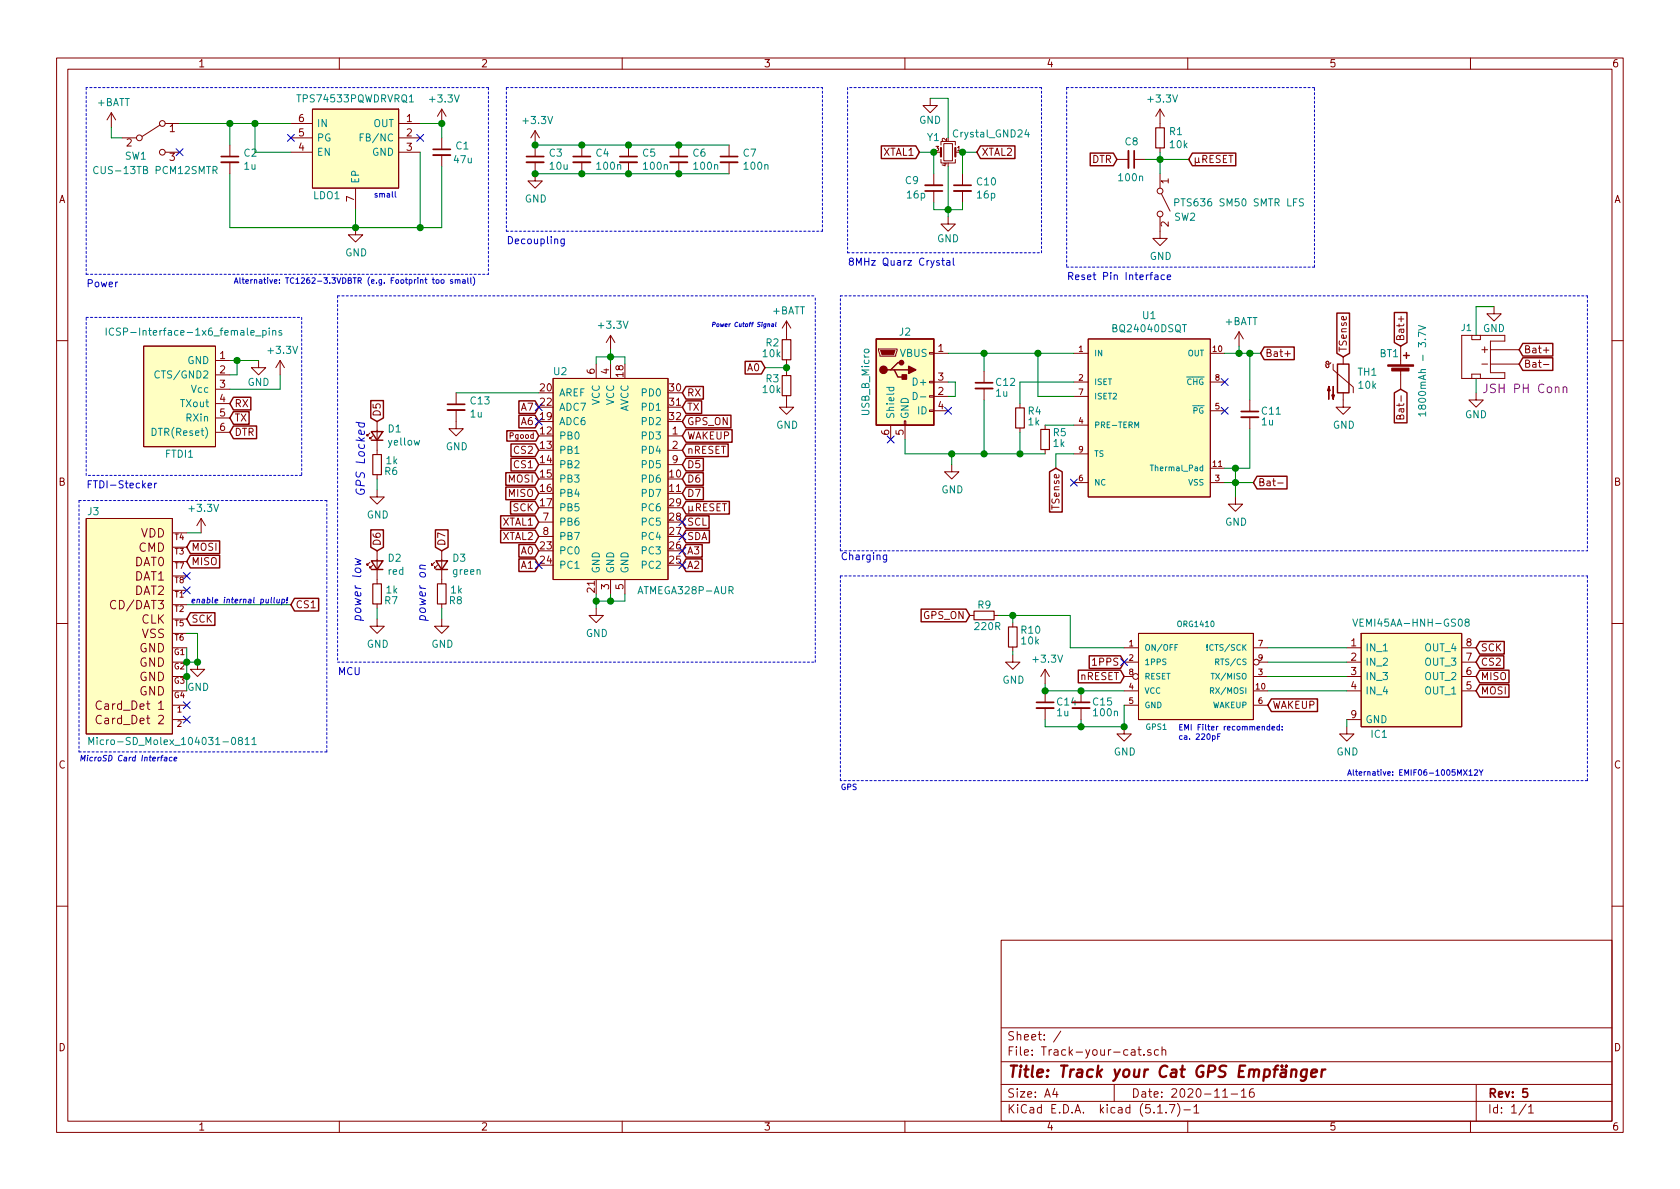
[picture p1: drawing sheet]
<svg xmlns="http://www.w3.org/2000/svg" width="297mm" height="210mm" viewBox="0 0 297 210" stroke-linecap="round" stroke-linejoin="round" font-family="sans-serif">
<g fill="none" stroke="#840000" stroke-width=".18">
<path d="M10 10.3h277v189.9h-277zM12 12.2h273v186.1h-273zM19.7 19.9l-.8 1.3M19.7 19.9v2.6M19.7 19.9l.7 1.3M55.2 19.3h15.3v14h-15.3zM60 10.3v1.9M78.1 19.3v2.5M78.1 19.3l-.8 1.3M78.1 19.3l.8 1.3M110 10.3v1.9M160 10.3v1.9"/>
<path d="M164.5 17.4v1.3h1.2l-1.2 1.2-1.3-1.2h1.3M205.1 19.3v3.3M205.1 19.3l-.8 1.3M205.1 19.3l.8 1.3M210 10.3v1.9M260 10.3v1.9M21.6 24.4h2.5M28.3 22.1l-3.2 2M29.2 21.8h2.5M29.2 26.9h2.5M40.6 25.6v2.1M40.6 28.7v2"/>
<path d="M51.4 21.8h3.8M51.4 24.4h3.8M51.4 26.9h3.8M62.9 33.3v3.8M70.5 21.8h3.8M70.5 24.4h3.8M70.5 26.9h3.8M78.1 24.4v2M78.1 27.4v2.1M94.6 28.7v3.3h1.3l-1.3 1.3-1.3-1.3h1.3M94.6 23.1l-.7 1.3M94.6 23.1v4.6"/>
<path d="M94.6 23.1l.8 1.3M102.9 25.6v2.1M102.9 28.7v2M111.1 25.6v2.1M111.1 28.7v2M120 25.6v2.1M120 28.7v2M128.9 25.6v2.1M128.9 28.7v2M165.1 26.9h1.3M165.1 30.7v2.1M165.1 33.8v2"/>
<path d="M166.4 25.6v-.6h2.5v.6M166.4 28.2v.6h2.5v-.6M166.9 25.4h1.5v3h-1.5zM167.6 38.3v1.3h1.3l-1.3 1.3-1.2-1.3h1.2M168.9 26.9h1.3M170.2 30.7v2.1M170.2 33.8v2M197.5 28.2h2M200.5 28.2h2.1M205.1 38.3v3.9h1.3l-1.3 1.2-1.3-1.2h1.3M205.1 26.2v.7M205.1 30.7v2.6"/>
<path d="M205.4 34.3l1.5 3M62.9 40.3v1.2h1.2l-1.2 1.3-1.3-1.3h1.3M107.9 59.3v2.5M107.9 59.3l-.7 1.3M107.9 59.3l.8 1.3M139.1 56.8v3.3M139.1 56.8l-.8 1.2M139.1 56.8l.7 1.2M192.4 59.9h21.6v28h-21.6zM219.1 58.7l-.8 1.2M219.1 58.7v2.5M219.1 58.7l.7 1.2"/>
<path d="M247.7 55.9v1M260.2 59.3h1.5v.8h-1.5zM260.2 59.3h-1.8v7.6h7.7v-1h-2.6v-5.6h2.6v-1h-4.4M261 59.3h.1M264.2 54.2v1.3h1.2l-1.2 1.3-1.3-1.3h1.3M10 60.2h2M25.4 61.2h12.7v17.8h-12.7zM27.9 62.5h.1M38.1 63.7h2.5M38.1 66.3h2.5M38.1 68.8h2.5M38.1 71.4h2.5"/>
<path d="M38.1 73.9h2.5M38.1 76.4h2.5M45.7 63.7v1.3h1.3l-1.3 1.3-1.3-1.3h1.3M49.5 63.7l-.7 1.3M49.5 63.7v2.6M49.5 63.7l.8 1.3M65.4 76.6l-.5 .5v-.3v.3h.3M65.9 77.1l-.5 .5v-.3v.3h.3M66.7 74.5v5.9M80.6 72.5v3.3h1.3l-1.3 1.3-1.2-1.3h1.2M80.6 69.5v2M97.8 66.9h20.3v35.6h-20.3z"/>
<path d="M105.4 64.4v2.5M107.9 64.4v2.5M118.1 77.1h2.5M118.1 79.6h2.5M139.1 70v2h1.2l-1.2 1.3-1.3-1.3h1.3M139.1 63.6v.8M139.1 65.7v.7M155.3 61.7h3.3v.3l-.2 1h-2.8zM157.5 75.2v2.5M159.9 74.4h.2v.8h-.2zM160 75.2v2.5M164.3 72.5h.8v.3h-.8z"/>
<path d="M164.3 70h.8v.2h-.8zM164.3 67.4h.8v.3h-.8zM164.3 62.4h.8v.2h-.8zM165.1 62.5h2.5M165.1 67.6h2.5M165.1 72.6h2.5M165.1 70.1h2.5M174 65.7v2M174 68.7v2M180.3 71.4v.7M180.3 75.7v.7M184.8 75.2v.7"/>
<path d="M184.8 79.5v.8M189.9 62.5h2.5M189.9 67.6h2.5M189.9 75.2h2.5M189.9 70.1h2.5M214 62.5h2.5M214 67.6h2.5M214 72.6h2.5M221 70.7v2.1M221 73.8v2M227.2 62.6h.9M235.3 64.1l-.2 .3h-.4l-.2-.1v-.3l.3-.1 .1 .2v.7l-.1 .2-.3-.1v-.3l-.2-.1"/>
<path d="M235.7 64.4v1l3.6 3v1.1M237.5 69.5v2.5h1.3l-1.3 1.3-1.3-1.3h1.3M237.5 63.1v1.3M247.5 73.7l.3-.3h.3l.1 .2v.5h-1.3l.2-.6 .2-.1 .2 .2v.5M247.6 61.2v3.3M247.6 65.5v3.3M260.2 66.9v-.7h1.5v.7M261 66.9h.1M261 69.5v1.2h1.3l-1.3 1.3-1.3-1.3h1.3M262 64.4h1M262 61.8h1M262.5 61.3v1.1"/>
<path d="M263.5 64.4h5.1M263.5 61.8h5.1M272.9 61.9h1M272.9 64.5h1M285 60.2h2M15.2 91.7h15.3v38.1h-15.3zM30.5 96.8h2.5M30.5 94.2h2.5M30.5 99.3h2.5M35.6 91.7l-.8 1.3M35.6 91.7v2.5M35.6 91.7l.7 1.3"/>
<path d="M65.4 99.4l-.5 .5v-.2v.2h.3M65.9 99.9l-.5 .6v-.3v.3h.3M66.7 86.6v1.3h1.2l-1.2 1.2-1.3-1.2h1.3M66.7 83.9v.8M66.7 97.4v5.8M76.8 99.4l-.5 .5v-.2v.2h.3M77.3 99.9l-.5 .6v-.3v.3h.3M78.1 97.4v5.8M95.2 92.3h2.6M95.2 94.9h2.6M118.1 82.2h2.5M168.3 82.2v1.2h1.2l-1.2 1.3-1.3-1.3h1.3"/>
<path d="M189.9 85.3h2.5M189.9 80.3h2.5M214 82.8h2.5M214 85.3h2.5M218.4 87.9v1.2h1.3l-1.3 1.3-1.2-1.3h1.2M225.9 85.4h1M10 110.3h2M30.5 114.5h2.5M30.5 117.1h2.5M30.5 119.6h2.5M30.5 104.4h2.5M30.5 106.9h2.5"/>
<path d="M30.5 109.5h2.5M30.5 112h2.5M30.5 101.8h2.5M34.9 117.1v1.3h1.3l-1.3 1.2-1.2-1.2h1.2M66.7 109.5v1.2h1.2l-1.2 1.3-1.3-1.3h1.3M66.7 106.8v.8M78.1 109.5v1.2h1.3l-1.3 1.3-1.3-1.3h1.3M78.1 106.8v.8M105.4 107.6v1.2h1.3l-1.3 1.3-1.3-1.3h1.3M107.9 102.5v2.5M110.5 102.5v2.5M171.4 108.8h.8"/>
<path d="M175.8 108.8h.7M179.1 115.8v1.3h1.2l-1.2 1.3-1.3-1.3h1.3M179.1 110.1v.8M179.1 114.4v.8M184.8 118.4v2.5M184.8 118.4l-.8 1.2M184.8 118.4l.7 1.2M198.8 114.5h2.5M198.8 117.1h2.5M198.8 119.6h1.5M201.3 112h20.3v15.2h-20.3zM221.6 114.5h2.6"/>
<path d="M221.6 119.6h2.6M222.6 117.1h1.6M238.1 114.5h2.5M238.1 117.1h2.5M238.1 119.6h2.5M240.7 112h17.7v16.5h-17.7zM258.5 114.5h2.5M258.5 117.1h2.5M258.5 119.6h2.5M285 110.3h2M28 124.4l.5-.5v1.5M28 126.6l.3-.1h.3l.3 .4-.9 1.1h.9"/>
<path d="M28 125.4h.9M30.5 122.2h2.5M30.5 124.7h2.5M30.5 127.2h2.5M184.8 122.2v2M184.8 125.2v2M191.1 122.2v2M191.1 125.2v2M198.8 128.5v1.3h1.2l-1.2 1.3-1.3-1.3h1.3M198.8 122.2h2.5M198.8 124.7h2.5M221.6 122.2h2.6"/>
<path d="M221.6 124.7h2.6M238.1 128.5v1.3h1.3l-1.3 1.3-1.2-1.3h1.2M238.1 122.2h2.5M238.1 127.2h2.5M258.5 122.2h2.5M10 160.2h2M177 166.3h108v32h-108zM285 160.2h2M60 198.3v1.9M110 198.3v1.9M160 198.3v1.9M177 194.8h108"/>
<path d="M177 191.8h108M177 187.8h108M177 181.8h108M186.5 192.5l-.4 1h1M186.8 193v1M187.6 182.3l-1.3 2M197 191.8v3M200.1 185.7h.5l.1 .9M200.7 186h-.5a.29 .29 0 0 0-.2 .3 .29 .29 0 0 0 .2 .3l.5-.1M201.2 185.6h.6M201.4 185.1v1.3l.4 .2M202.3 186.5v.1"/>
<path d="M203.5 185.7a.37 .37 0 0 0-.6 .1l.1 .2 .5 .2 .1 .1-.3 .3-.4-.1M204.7 196.8h.8M204.8 185.7l-.4-.1-.3 .3 .1 .6 .2 .1 .4-.1M205.5 185.7a.37 .37 0 0 1 .6 .1v.8M205.5 185.1v1.5M206.2 196.7v.1M206.8 195.3h.9l-.6 1.5M208.2 195.1a1.71 1.71 0 0 1 0 2.3M209.3 196.3h1.2M210 198.3v1.9M211.1 195.8l.4-.5v1.5M211.1 196.8h.9"/>
<path d="M216.2 194h.8M217.7 193.5h1.1M219.5 193l.4-.5v1.5M219.5 194h.8M221.6 192.5a.59 .59 0 0 0-.7 .7l.1 .7 .2 .1 .5-.1 .1-.5-.2-.2-.4-.1-.3 .3M260 198.3v1.9M261 191.8v6.5M269.8 195.2l-1.2 2M270.3 195.8l.4-.5v1.5M270.3 196.8h.8"/>
<circle cx="24.6" cy="24.4" r=".51"/>
<circle cx="28.7" cy="26.9" r=".51"/>
<circle cx="28.7" cy="21.8" r=".51"/>
<circle cx="205.1" cy="37.8" r=".51"/>
<circle cx="205.1" cy="33.8" r=".51"/>
<circle cx="200.8" cy="119.6" r=".51"/>
<circle cx="222.1" cy="117.1" r=".51"/>
</g>
<g fill="none" stroke="#840000" stroke-width=".3">
<path d="M39.1 27.7h3.1M76.6 26.4h3M93.1 27.7h3M101.3 27.7h3.1M109.6 27.7h3M118.5 27.7h3M127.4 27.7h3M163.6 33.8h3M168.7 32.8h3M200.5 26.7v3M79.1 71.5h3.1M172.5 67.7h3"/>
<path d="M219.5 72.8h3M183.3 124.2h3M189.6 124.2h3.1M270 192.5h-.7l-.1 .7 .3-.1 .5 .1 .1 .2-.1 .5-.2 .1-.6-.1"/>
</g>
<path d="M228.4 189.3a.52 .52 0 0 1 .8 .1l-.1 1M228.4 189.1l-.2 1.3M231.1 189.2a.68 .68 0 0 0-1 .3v.8l.3 .1 .5-.1M231.1 189.1l-.2 1.6a.6 .6 0 0 1-.9 .3M231.9 189.8l.9-.2v-.4l-.6-.1-.3 .3v.9l.2 .1 .5-.1M233.8 189.1l-.2 1.3M234.3 189.1a.55 .55 0 0 0-.6 .4" fill="none" stroke="#840000" stroke-width=".41"/>
<g fill="none" stroke="#840000" stroke-width=".33">
<path d="M39.1 28.7h3.1M76.6 27.4h3M93.1 28.7h3M101.3 28.7h3.1M109.6 28.7h3M118.5 28.7h3M127.4 28.7h3M163.6 32.8h3M168.7 33.8h3M199.5 26.7v3M79.1 72.5h3.1M172.5 68.7h3"/>
<path d="M219.5 73.8h3M183.3 125.2h3M189.6 125.2h3.1"/>
</g>
<g fill="#ffffc2" stroke="#ffffc2" stroke-width=".18">
<path d="M97.8 66.9h20.3v35.6h-20.3z"/>
<path d="M192.4 59.9h21.6v28h-21.6z"/>
<path d="M201.3 112h20.3v15.2h-20.3z"/>
<path d="M25.4 61.2h12.7v17.8h-12.7z"/>
<path d="M240.7 112h17.7v16.5h-17.7z"/>
<path d="M15.2 91.7h15.3v38.1h-15.3z"/>
<path d="M55.2 19.3h15.3v14h-15.3z"/>
<path d="M154.9 59.9h10.2v15.3h-10.2z"/>
</g>
<path d="M204.3 22.6h1.6v3.6h-1.6zM138.3 66.4h1.5v3.6h-1.5zM138.3 60.1h1.5v3.5h-1.5zM179.6 72.1h1.5v3.6h-1.5zM184 75.9h1.5v3.6h-1.5zM65.9 80.4h1.5v3.5h-1.5zM65.9 103.2h1.5v3.6h-1.5zM77.3 103.2h1.6v3.6h-1.6zM172.2 108.1h3.6v1.5h-3.6zM178.3 110.9h1.5v3.5h-1.5z" fill="none" stroke="#840000" stroke-width=".2"/>
<g fill="none" stroke="#008484" stroke-width=".18">
<path d="M17.3 29.6a.6 .6 0 0 0-.8 .4 .6 .6 0 0 0 .6 .7l.2-.1M37.7 30.1l.6-.1v-.4l-.1-.2h-.5v1.3M38 30.1l.4 .6M63.7 24.3h.4M64.3 23.7h-.6v1.2M181.5 22.9l-.3 .9h.8M181.8 23.4v.8M207.7 35.8h.6l.2-.2-.1-.3-.2-.2h-.5v1.3M230.5 35.2l-.5-.1-.2 .2v.3l.6 .3 .1 .3-.3 .2h-.5M18.8 58v1.3M20.1 58.1a.6 .6 0 0 0-.8 .5 .6 .6 0 0 0 .6 .7l.2-.1M46.5 58.5l.3-.1 .3 .3-.2 .5h-.4"/>
<path d="M47.6 58v.1M47.6 58.4v.9M48.2 58.6l.2-.2 .3 .1 .1 .8M48.2 58.4v.9M49.8 58.5l-.3-.1-.2 .2 .1 .2 .4 .1v.3h-.5M250.8 57.6l1.3 .4-1.3 .4M252.1 59.2l-1.3-.5v.8M26.9 75.7a.64 .64 0 0 1 .7 .7 .64 .64 0 0 1-.7 .6zM28.2 65.7a.6 .6 0 0 0-.9 .4 .6 .6 0 0 0 .6 .7l.3-.1M156.8 68.5h1.2M157.3 68.5l-.1 .4 .2 .2 .6-.1v-.5M161.5 69.4a.64 .64 0 0 1 .7 .6 .64 .64 0 0 1-.7 .7z"/>
<path d="M162.7 70.2h1M200.6 75.6v-1l.4 .7 .3-.7v1M252.1 73.2h-1.3l.4 .4M252.1 72.8v.8M203.4 82.2h.5M208.2 114h-.5v1M213.4 114.9v.1M213.4 114v.6M214.1 119.1h.6M214.9 117.1l.5-.1 .1-.4-.6-.1v1M239.2 109.5l.4 1.2 .5-1.2M259.3 110l-.3-.2 .2-.3h.3l.2 .1v.3l-.5 .2-.2 .2v.2l.3 .2h.3l.2-.2-.1-.4-.2-.1"/>
<path d="M15.7 131.7v-1.3l.4 .9 .5-.9v1.3M17.2 130.4v.1M17.2 130.8v.9M42.4 131l-.2-.2v-.3l.4-.1 .3 .3-.1 .1-.5 .2-.2 .2 .1 .3 .2 .2 .3-.1 .2-.2v-.2l-.3-.2M43.4 130.8l.3-.4v1.3M43.4 131.7h.7M44.6 130.8l.3-.4v1.3M44.6 131.7h.7M214 122.1h.5l.1-.4-.6-.1v1"/>
</g>
<g fill="#840000" stroke="#840000" stroke-width=".18">
<path d="M245.4 64.5h4.5v.3h-4.5z"/>
<path d="M246.1 65.1h3v.5h-3z"/>
<path d="M234.9 68.3l.3 .8h-.5l.2-.8v2.3z"/>
<path d="M235.7 68.3v2.3l-.2-.8h.5l-.3 .8z"/>
<path d="M155.7 62h2.5l-.2 .7h-2z"/>
</g>
<g fill="none" stroke="#840000" stroke-width=".25">
<path d="M155.8 25.8h6.1l.7 1.1-.7 1.1h-6.1zM173.4 25.8h6.1v2.2h-6.1l-.7-1.1zM192.8 27.1h4l.7 1.1-.7 1.1h-4zM210.8 27.1h7.7v2.2h-7.7l-.6-1.1zM154.9 59.9h10.2v15.3h-10.2zM236.4 55.4h2.2v7.1l-1.1 .6-1.1-.6zM246.5 55.3h2.3v5.3l-1.2 .6-1.1-.6zM41.3 70.3h3v2.2h-3l-.7-1.1zM41.3 72.8h2.7v2.2h-2.7l-.7-1.1zM41.3 75.3h4.1v2.3h-4.1l-.7-1.2zM65.6 70.8h2.2v3.1l-1.1 .6-1.1-.6zM65.7 76.3h2l-1 1.5z"/>
<path d="M65.7 77.8h2M89.6 76.2h5.2l.4 .9-.4 .9h-5.2zM90.3 78.5h4.3l.6 1.1-.6 1.1h-4.3zM91.7 73.4h2.9l.6 1.1-.6 1.2h-2.9zM91.7 70.9h2.9l.6 1.1-.6 1.1h-2.9zM121.3 70.9h2.8v2.2h-2.8l-.7-1.1zM121.3 76h8.1v2.2h-8.1l-.7-1.1zM121.3 73.4h7.9v2.3h-7.9l-.7-1.2zM121.3 78.5h7.5v2.2h-7.5l-.7-1.1zM121.3 68.3h3.1v2.3h-3.1l-.7-1.1zM131.7 63.9h2.9l.7 1.1-.7 1.1h-2.9zM157.5 65.4h.6l.6 1.3h1.3"/>
<path d="M158.1 65.4h2.6M159.4 64.1h-.7l-1.2 1.3h-.7M223.5 61.4h5.3v2.2h-5.3l-.6-1.1zM236.5 64.4h2v5.1h-2zM246.5 69.5l1.1-.7 1.2 .7v5.3h-2.3zM248.2 62.9h1M248.7 62.4v1M269.2 60.7h5.3v2.3h-5.3l-.6-1.2zM269.2 63.3h5.3v2.2h-5.3l-.6-1.1zM33.7 98.2h5.1v2.2h-5.1l-.7-1.1zM33.7 95.7h5.1v2.2h-5.1l-.7-1.1zM65.6 93.7h2.2v3.1l-1.1 .6-1.1-.6z"/>
<path d="M65.7 99.2h2l-1 1.5zM77 93.7h2.2v3.1l-1.1 .6-1.1-.6zM77.1 99.2h2l-1 1.5zM88.5 93.7h6.1l.6 1.2-.6 1.1h-6.1zM88.5 91.2h6.1l.6 1.1-.6 1.1h-6.1zM89.4 86.1h5.2l.6 1.1-.6 1.2h-5.2zM89.4 83.6h5.2l.6 1.1-.6 1.1h-5.2zM90.3 88.7h4.3l.6 1.1-.6 1.1h-4.3zM90.3 81h4.3l.6 1.2-.6 1.1h-4.3zM91.7 96.3h2.9l.6 1.1-.6 1.1h-2.9zM91.7 98.8h2.9l.6 1.1-.6 1.2h-2.9zM121.3 86.1h3.1v2.3h-3.1l-.7-1.2z"/>
<path d="M121.3 88.7h7.7v2.2h-7.7l-.7-1.1zM121.3 93.7h4.1v2.3h-4.1l-.7-1.1zM121.3 91.2h4.1v2.2h-4.1l-.7-1.1zM121.3 81h3.1v2.3h-3.1l-.7-1.1zM121.3 83.6h3.1v2.2h-3.1l-.7-1.1zM121.3 96.3h2.9v2.2h-2.9l-.7-1.1zM121.3 98.8h2.9v2.3h-2.9l-.7-1.2zM185.6 83.4l1.1-.6 1.1 .6v7.1h-2.2zM222.2 84.2h5.4v2.3h-5.4l-.6-1.2zM33.7 108.4h4.3v2.2h-4.3l-.7-1.1zM52.1 105.8h4.2v2.2h-4.2l-.7-1.1zM65.7 100.7h2"/>
<path d="M77.1 100.7h2M162.9 107.7h7.9l.6 1.1-.6 1.2h-7.9zM190.7 118.5h7.4l.7 1.1-.7 1.1h-7.4zM192.6 116h5.5l.7 1.1-.7 1.1h-5.5zM261.6 113.4h4.4v2.3h-4.4l-.6-1.2zM261.6 116h4.3v2.2h-4.3l-.6-1.1zM261.6 118.5h5.2v2.2h-5.2l-.6-1.1zM224.8 123.6h8.1v2.2h-8.1l-.6-1.1zM261.6 121.1h5.2v2.2h-5.2l-.6-1.1z"/>
</g>
<path d="M276.4 68.5h.1a.37 .37 0 0 1 .5 .1v.8" fill="none" stroke="#840084" stroke-width=".18"/>
<g fill="#840000" stroke="#840000" stroke-width=".25">
<path d="M159.5 66.3h.8v.8h-.8z"/>
<path d="M160.7 64.8l1.2 .6-1.2 .6z"/>
<circle cx="156.2" cy="65.4" r=".63"/>
<circle cx="159.4" cy="64.1" r=".38"/>
</g>
<path d="M166.4 26.2v1.5M168.9 26.2v1.5" fill="none" stroke="#840000" stroke-width=".38"/>
<g fill="none" stroke="#0000c2" stroke-width=".18" stroke-dasharray=".4 .4">
<path d="M15.2 15.5v33M86.4 15.5v33M86.4 15.5h-71.2M89.5 15.5h55.9M89.5 15.5v25.4M149.9 15.5v29.2M184.1 15.5h-34.2M188.6 15.5v31.7M232.4 15.5h-43.8M15.2 56.1h38.1M15.2 48.5h71.2M53.3 56.1v28"/>
<path d="M59.7 52.3v64.8M59.7 52.3h84.4M89.5 40.9h55.9M145.4 40.9v-25.4M148.6 52.3h132.1M149.9 44.7h34.2M184.1 44.7v-29.2M188.6 47.2h43.8M232.4 47.2v-31.7M280.7 52.3v45.1M14 88.5v44.5M14 88.5h43.8"/>
<path d="M15.2 84.1v-28M53.3 84.1h-38.1M148.6 97.4h132.1M148.6 97.4v-45.1M59.7 117.1h84.4M144.1 117.1v-64.8M148.6 101.8h132.1M280.7 101.8v36.2M14 133h43.8M57.8 133v-44.5M148.6 138v-36.2M280.7 138h-132.1"/>
</g>
<g fill="none" stroke="#008400" stroke-width=".18">
<path d="M164.5 17.4h3.1v7M19.7 22.5v1.9h1.9M31.7 21.8h19.7M40.6 21.8v3.8M45.1 21.8v5.1h6.3M62.9 37.1v3.2M74.3 21.8h3.8v2.6M74.3 26.9v13.4M78.1 29.5v10.8h-37.5v-9.6M94.6 30.7h34.3M94.6 25.6h34.3M162.6 26.9h2.5v3.8"/>
<path d="M165.1 35.8v1.3h5.1v-1.3M167.6 29.5v8.8M172.7 26.9h-2.5v3.8M202.6 28.2h7.6M205.1 26.9v3.8M264.2 54.2h-3.2v5.1M40.6 63.7h5.1M41.9 63.7v2.6h-1.3M49.5 66.3v2.5h-8.9M80.6 69.5h14.6M105.4 64.4v-1.3h5.1v1.3M107.9 61.8v2.6"/>
<path d="M135.3 65h3.8M139.1 64.4v1.3M160 77.7v2.6h24.8M167.6 62.5h22.3M167.6 67.6h1.3v2.5h-1.3M174 62.5v3.2M174 70.7v9.6M180.3 76.4v3.9M183.5 62.5v7.6h6.4M184.8 75.2h5.1M189.9 67.6h-9.6v3.8M216.5 62.5h6.4"/>
<path d="M219.1 61.2v1.3M221 75.8v7h-4.5M221 62.5v8.2M261 66.9v2.6M33 94.2h2.6M66.7 84.7v1.9M168.3 80.3v1.9M189.9 80.3h-3.2v2.5M216.5 85.3h5.1M218.4 82.8v5.1M33 112h1.9v5.1h-1.9M33 114.5v7.7"/>
<path d="M33 106.9h18.4M66.7 107.6v1.9M78.1 107.6v1.9M105.4 105v2.6M107.9 105v1.3M110.5 105v1.3h-5.1M176.5 108.8h12.7v5.7h9.6M179.1 108.8v1.3M179.1 115.2v.6M224.2 114.5h13.9M224.2 117.1h13.9M224.2 119.6h13.9"/>
<path d="M184.8 120.9v1.3h14M191.1 127.2v1.3M198.8 124.7v3.8h-14v-1.3M224.2 122.2h13.9M238.1 127.2v1.3"/>
</g>
<g fill="none" stroke="#0000c2" stroke-width=".18">
<path d="M69.9 33.9v.8l.1 .2M76.4 49.4h.4M76.6 49.1v.9l.2 .1M77.1 49.5h.5l-.1 .6-.4-.1zM78 49.5h.5l-.1 .6-.4-.1zM80 49.5l-.2-.1-.2 .2 .1 .1 .3 .1v.3h-.4M80.5 49.5h.4v.6M80.5 49.4v.7M80.9 49.6l.2-.2 .2 .1v.6M81.8 49.5h.4v.6M82.2 49.7l-.4 .2 .1 .2h.3M82.7 49.1v.9l.2 .1"/>
<path d="M83.2 49.1v.9l.2 .1M83.6 49a1.16 1.16 0 0 1 0 1.5M99.8 42.3v1l-.3 .2h-.3M99.8 42.3h-.4l-.2 .2 .1 .5h.5M135.8 57.3h.3l-.1 .5M135.8 57.2l-.1 .6M136.5 57.3h.3v.5M136.8 57.4l-.4 .2v.1h.4M137.2 57l-.1 .7 .1 .1M166.5 46.1h.5M166.7 45.6v1.1l.3 .2M167.4 46.1h.5v.8"/>
<path d="M167.9 46.4h-.4l-.2 .2 .2 .3h.4M168.6 45.6v1.1l.1 .2M204.2 48.7h.5v.7M204.7 48.9l-.4 .1-.2 .1 .1 .3h.5M205.9 48.7l-.4-.1-.2 .2 .1 .6h.5M206.4 49l.6-.1-.1-.2-.3-.1-.2 .2 .1 .6h.4M62.9 74.7l1.5 .2M63.5 74.7v.6l.6 .2 .3-.2v-.5M26.2 85.8l.6-.1-.1-.2-.3-.1-.2 .2v.6h.5M27.3 85.4v.9M27.7 85.4l-.4 .3M62.8 98.7l1 .5-.7 .2 .7 .3-1 .2"/>
<path d="M156.8 98.1v1.1l-.3 .2-.3-.1M156.8 98.2l-.4-.1-.2 .3 .1 .5h.5M48 105.6l-.1 .9 .1 .1M48.5 105.6l-.1 .9 .1 .1M49 106v.6l.4-.1M49.4 106l-.1 .6M49.9 106h.4v.4l-.2 .2h-.3M49.9 106l-.1 1M50.7 106.5v.1M50.8 105.6l-.1 .6M74.2 100.5l1 .2M75.2 100h-.9l-.1 .3 .2 .3"/>
<path d="M29.1 134l.3-.1 .1 .1v.6M29.5 134.1l-.4 .1-.1 .2 .1 .2 .4-.1M30.4 134l-.3-.1-.2 .2 .1 .4h.4M30.8 134.2l.5-.1-.1-.1-.2-.1-.2 .1v.5h.4M215.3 130.2h.3M215.7 129.8h-.4v1M224.5 128.5l-.3-.1-.2 .2 .1 .5h.4M224.5 128.1v1M224.9 128.8l.5-.1-.1-.2-.3-.1-.1 .2v.5h.4M226.2 128.5l-.3-.1-.1 .2 .1 .5h.3M226.2 128.1v1M226.7 129v.1"/>
<path d="M226.7 128.5v.1M258.7 136.1l.7 1M259.4 136.1l-.7 1M259.7 136.4l.3-.3v1M259.7 137.1h.6M260.7 136.2l.4-.1 .2 .3-.6 .7h.6M261.5 136.1l.4 .5 .3-.5M261.9 136.6v.5"/>
</g>
<g fill="#008400" stroke="#008400" stroke-width=".25">
<circle cx="62.9" cy="40.3" r=".51"/>
<circle cx="218.4" cy="82.8" r=".51"/>
<circle cx="167.6" cy="37.1" r=".51"/>
<circle cx="170.2" cy="26.9" r=".51"/>
<circle cx="191.1" cy="128.5" r=".51"/>
<circle cx="198.8" cy="128.5" r=".51"/>
<circle cx="205.1" cy="28.2" r=".51"/>
<circle cx="165.1" cy="26.9" r=".51"/>
<circle cx="191.1" cy="122.2" r=".51"/>
<circle cx="111.1" cy="25.6" r=".51"/>
<circle cx="221" cy="62.5" r=".51"/>
<circle cx="33" cy="117.1" r=".51"/>
<circle cx="33" cy="119.6" r=".51"/>
<circle cx="34.9" cy="117.1" r=".51"/>
<circle cx="139.1" cy="65" r=".51"/>
<circle cx="94.6" cy="25.6" r=".51"/>
<circle cx="94.6" cy="30.7" r=".51"/>
<circle cx="102.9" cy="25.6" r=".51"/>
<circle cx="102.9" cy="30.7" r=".51"/>
<circle cx="45.1" cy="21.8" r=".51"/>
<circle cx="74.3" cy="40.3" r=".51"/>
<circle cx="78.1" cy="21.8" r=".51"/>
<circle cx="105.4" cy="106.3" r=".51"/>
<circle cx="40.6" cy="21.8" r=".51"/>
<circle cx="168.3" cy="80.3" r=".51"/>
<circle cx="184.8" cy="122.2" r=".51"/>
<circle cx="120" cy="25.6" r=".51"/>
<circle cx="111.1" cy="30.7" r=".51"/>
<circle cx="120" cy="30.7" r=".51"/>
<circle cx="179.1" cy="108.8" r=".51"/>
<circle cx="41.9" cy="63.7" r=".51"/>
<circle cx="180.3" cy="80.3" r=".51"/>
<circle cx="219.1" cy="62.5" r=".51"/>
<circle cx="108" cy="63.1" r=".51"/>
<circle cx="174" cy="80.3" r=".51"/>
<circle cx="183.5" cy="62.5" r=".51"/>
<circle cx="218.4" cy="85.3" r=".51"/>
<circle cx="174" cy="62.5" r=".51"/>
<circle cx="108" cy="106.3" r=".51"/>
</g>
<g fill="none" stroke="#000084" stroke-width=".18">
<path d="M31.1 26.3l1.3 1.2M32.4 26.3l-1.3 1.2M50.8 23.8l1.2 1.2M52 23.8l-1.2 1.2M73.7 23.8l1.2 1.2M74.9 23.8l-1.2 1.2M94.6 71.4l1.3 1.2M94.6 73.9l1.3 1.3M95.9 71.4l-1.3 1.2M95.9 73.9l-1.3 1.3M156.9 77.1l1.2 1.2M158.1 77.1l-1.2 1.2"/>
<path d="M167 72l1.2 1.2M168.2 72l-1.2 1.2M215.9 66.9l1.2 1.3M215.9 72l1.2 1.2M217.1 66.9l-1.2 1.3M217.1 72l-1.2 1.2M94.6 99.3l1.3 1.3M95.9 99.3l-1.3 1.3M120 91.7l1.3 1.2M120 99.3l1.3 1.3M120 96.8l1.3 1.2M120 94.3l1.3 1.2"/>
<path d="M121.3 91.7l-1.3 1.2M121.3 99.3l-1.3 1.3M121.3 96.8l-1.3 1.2M121.3 94.3l-1.3 1.2M189.3 84.7l1.2 1.2M190.5 84.7l-1.2 1.2M32.4 101.2l1.2 1.3M32.4 103.8l1.2 1.2M33.6 101.2l-1.2 1.3M33.6 103.8l-1.2 1.2M198.1 116.5l1.3 1.2M199.4 116.5l-1.3 1.2"/>
<path d="M32.4 124.1l1.2 1.2M32.4 126.6l1.2 1.3M33.6 124.1l-1.2 1.2M33.6 126.6l-1.2 1.3"/>
</g>
<text font-size="2.8" fill="#840000" x="178" y="190.5">Title: Track your Cat GPS Empfänger</text>
<text font-size="2.1" fill="#840084" x="262.9" y="69.5">JSH PH Conn</text>
<g font-size="2.1" fill="#0000c2">
<text x="64.5" y="87.9" transform="rotate(-90 64.5 87.9)">GPS Locked</text>
<text x="63.9" y="110.1" transform="rotate(-90 63.9 110.1)">power low</text>
<text x="75.3" y="110.1" transform="rotate(-90 75.3 110.1)">power on</text>
</g>
<g font-size="2.1" fill="#840000">
<text x="24.9" y="95">VDD</text>
<text x="23.8" y="100.1">DAT0</text>
<text x="24.5" y="97.6">CMD</text>
<text x="19.7" y="107.7">CD/DAT3</text>
<text x="23.8" y="102.7">DAT1</text>
<text x="23.8" y="105.2">DAT2</text>
<text x="25" y="110.3">CLK</text>
<text x="25" y="112.8">VSS</text>
<text x="24.6" y="117.9">GND</text>
<text x="24.6" y="115.4">GND</text>
<text x="17.4" y="125.5">Card_Det 1</text>
<text x="24.6" y="123">GND</text>
<text x="24.6" y="120.4">GND</text>
<text x="17.4" y="128.1">Card_Det 2</text>
<text x="178" y="184">Sheet: /</text>
<text x="178" y="186.7">File: Track-your-cat.sch</text>
<text x="178" y="196.9">KiCad E.D.A. kicad (5.1.7)-1</text>
<text x="178" y="194.1">Size: A4</text>
<text x="200" y="194.1">Date: 2020-11-16</text>
<text x="263" y="194.1">Rev: 5</text>
<text x="263" y="196.9">Id: 1/1</text>
</g>
<g font-size="1.8" fill="#840000">
<text x="35" y="11.9">1</text>
<text x="85" y="11.9">2</text>
<text x="135" y="11.9">3</text>
<text x="185" y="11.9">4</text>
<text x="235" y="11.9">5</text>
<text x="285" y="11.9">6</text>
<text x="30" y="23.4">1</text>
<text x="52.8" y="21.6">6</text>
<text x="71.9" y="21.6">1</text>
<text x="22.4" y="25.9">2</text>
<text x="30" y="28.4">3</text>
<text x="52.8" y="26.7">4</text>
<text x="52.8" y="24.1">5</text>
<text x="71.9" y="24.1">2</text>
<text x="71.9" y="26.7">3</text>
<text x="156.2" y="27.6">XTAL1</text>
<text x="173.5" y="27.6">XTAL2</text>
<text x="193.1" y="28.8">DTR</text>
<text x="211" y="28.8">µRESET</text>
<text x="10.4" y="35.9">A</text>
<text x="62.6" y="35.7" transform="rotate(-90 62.6 35.7)">7</text>
<text x="206.6" y="32.5" transform="rotate(-90 206.6 32.5)">1</text>
<text x="285.4" y="35.9">A</text>
<text x="206.6" y="40.1" transform="rotate(-90 206.6 40.1)">2</text>
<text x="38.9" y="63.5">1</text>
<text x="132.2" y="65.7">A0</text>
<text x="165.9" y="62.2">1</text>
<text x="223.7" y="63.1">Bat+</text>
<text x="238.1" y="62.3" transform="rotate(-90 238.1 62.3)">TSense</text>
<text x="248.3" y="60.4" transform="rotate(-90 248.3 60.4)">Bat+</text>
<text x="269.4" y="62.5">Bat+</text>
<text x="269.4" y="65">Bat-</text>
<text x="38.9" y="66">2</text>
<text x="38.9" y="68.6">3</text>
<text x="38.9" y="71.1">4</text>
<text x="95.6" y="69.2">20</text>
<text x="95.6" y="71.7">22</text>
<text x="105.2" y="66.1" transform="rotate(-90 105.2 66.1)">6</text>
<text x="107.7" y="66.1" transform="rotate(-90 107.7 66.1)">4</text>
<text x="110.2" y="66.6" transform="rotate(-90 110.2 66.6)">18</text>
<text x="118.4" y="69.2">30</text>
<text x="118.4" y="71.7">31</text>
<text x="121.4" y="70.1">RX</text>
<text x="165.9" y="69.8">2</text>
<text x="165.9" y="67.3">3</text>
<text x="38.9" y="73.7">5</text>
<text x="38.9" y="76.2">6</text>
<text x="41.4" y="72">RX</text>
<text x="41.4" y="74.5">TX</text>
<text x="41.4" y="77.1">DTR</text>
<text x="67.3" y="73.8" transform="rotate(-90 67.3 73.8)">D5</text>
<text x="92.2" y="75.2">A6</text>
<text x="92.2" y="72.6">A7</text>
<text x="95.6" y="76.8">12</text>
<text x="95.6" y="74.3">19</text>
<text x="118.4" y="74.3">32</text>
<text x="118.9" y="76.8">1</text>
<text x="121.4" y="72.6">TX</text>
<text x="121.4" y="77.7">WAKEUP</text>
<text x="121.4" y="75.2">GPS_ON</text>
<text x="157.2" y="76.9" transform="rotate(-90 157.2 76.9)">6</text>
<text x="159.8" y="76.9" transform="rotate(-90 159.8 76.9)">5</text>
<text x="165.9" y="72.4">4</text>
<text x="248.3" y="73" transform="rotate(-90 248.3 73)">Bat-</text>
<text x="91" y="82.8">CS1</text>
<text x="91" y="80.3">CS2</text>
<text x="95.6" y="79.4">13</text>
<text x="95.6" y="81.9">14</text>
<text x="118.9" y="79.4">2</text>
<text x="118.9" y="81.9">9</text>
<text x="121.4" y="80.3">nRESET</text>
<text x="121.4" y="82.8">D5</text>
<text x="10.4" y="85.9">B</text>
<text x="89.9" y="87.9">MISO</text>
<text x="89.9" y="85.3">MOSI</text>
<text x="95.6" y="84.4">15</text>
<text x="95.6" y="87">16</text>
<text x="95.6" y="89.5">17</text>
<text x="118.4" y="84.4">10</text>
<text x="118.4" y="87">11</text>
<text x="118.4" y="89.5">29</text>
<text x="121.4" y="87.9">D7</text>
<text x="121.4" y="85.3">D6</text>
<text x="187.3" y="89.9" transform="rotate(-90 187.3 89.9)">TSense</text>
<text x="222.4" y="86">Bat-</text>
<text x="285.4" y="85.9">B</text>
<text x="88.8" y="95.5">XTAL2</text>
<text x="88.8" y="93">XTAL1</text>
<text x="90.7" y="90.4">SCK</text>
<text x="96" y="92.1">7</text>
<text x="96" y="94.6">8</text>
<text x="118.4" y="94.6">27</text>
<text x="118.4" y="92.1">28</text>
<text x="121.4" y="90.4">µRESET</text>
<text x="121.4" y="95.5">SDA</text>
<text x="121.4" y="93">SCL</text>
<text x="33.8" y="99.9">MISO</text>
<text x="33.8" y="97.4">MOSI</text>
<text x="67.3" y="96.6" transform="rotate(-90 67.3 96.6)">D6</text>
<text x="78.7" y="96.6" transform="rotate(-90 78.7 96.6)">D7</text>
<text x="92.2" y="98">A0</text>
<text x="92.2" y="100.6">A1</text>
<text x="95.6" y="97.1">23</text>
<text x="95.6" y="99.7">24</text>
<text x="118.4" y="99.7">25</text>
<text x="118.4" y="97.1">26</text>
<text x="121.4" y="98">A3</text>
<text x="121.4" y="100.6">A2</text>
<text x="52.2" y="107.6">CS1</text>
<text x="105.2" y="104.7" transform="rotate(-90 105.2 104.7)">21</text>
<text x="107.7" y="104.2" transform="rotate(-90 107.7 104.2)">3</text>
<text x="110.2" y="104.2" transform="rotate(-90 110.2 104.2)">5</text>
<text x="33.8" y="110.1">SCK</text>
<text x="163.3" y="109.5">GPS_ON</text>
<text x="193.4" y="117.7">1PPS</text>
<text x="238.9" y="114.3">1</text>
<text x="238.9" y="116.8">2</text>
<text x="238.9" y="119.4">3</text>
<text x="259.3" y="119.4">6</text>
<text x="259.3" y="116.8">7</text>
<text x="259.3" y="114.3">8</text>
<text x="261.8" y="115.2">SCK</text>
<text x="261.8" y="117.7">CS2</text>
<text x="191" y="120.3">nRESET</text>
<text x="224.9" y="125.3">WAKEUP</text>
<text x="238.9" y="121.9">4</text>
<text x="259.3" y="121.9">5</text>
<text x="261.8" y="120.3">MISO</text>
<text x="261.8" y="122.8">MOSI</text>
<text x="238.9" y="127">9</text>
<text x="10.4" y="135.9">C</text>
<text x="285.4" y="135.9">C</text>
<text x="10.4" y="185.9">D</text>
<text x="285.4" y="185.9">D</text>
<text x="35" y="199.9">1</text>
<text x="85" y="199.9">2</text>
<text x="135" y="199.9">3</text>
<text x="185" y="199.9">4</text>
<text x="235" y="199.9">5</text>
<text x="285" y="199.9">6</text>
</g>
<g font-size="1.8" fill="#008484">
<text x="17.2" y="18.8">+BATT</text>
<text x="52.9" y="18.1">TPS74533PQWDRVRQ1</text>
<text x="56" y="22.5">IN</text>
<text x="66" y="22.5">OUT</text>
<text x="76.1" y="18.1">+3.3V</text>
<text x="92.7" y="21.9">+3.3V</text>
<text x="162.5" y="21.9">GND</text>
<text x="203.1" y="18.1">+3.3V</text>
<text x="206.8" y="23.9">R1</text>
<text x="22.1" y="28.2">SW1</text>
<text x="43.2" y="27.7">C2</text>
<text x="56" y="27.6">EN</text>
<text x="56" y="25">PG</text>
<text x="64.3" y="25">FB/NC</text>
<text x="65.8" y="27.6">GND</text>
<text x="80.3" y="28.9">47u</text>
<text x="80.6" y="26.4">C1</text>
<text x="97.2" y="27.7">C3</text>
<text x="105.4" y="27.7">C4</text>
<text x="113.7" y="27.7">C5</text>
<text x="122.6" y="27.7">C6</text>
<text x="131.4" y="27.7">C7</text>
<text x="164" y="24.9">Y1</text>
<text x="168.8" y="24.3">Crystal_GND24</text>
<text x="199" y="25.7">C8</text>
<text x="206.9" y="26.2">10k</text>
<text x="17.5" y="30.8">CUS-13TB PCM12SMTR</text>
<text x="43.2" y="30">1u</text>
<text x="55.4" y="35.2">LDO1</text>
<text x="63.5" y="32.5" transform="rotate(-90 63.5 32.5)">EP</text>
<text x="92.8" y="35.8">GND</text>
<text x="97.3" y="30">10u</text>
<text x="105.7" y="30">100n</text>
<text x="113.9" y="30">100n</text>
<text x="122.8" y="30">100n</text>
<text x="131.7" y="30">100n</text>
<text x="160.1" y="32.6">C9</text>
<text x="160.5" y="35.1">16p</text>
<text x="172.8" y="32.8">C10</text>
<text x="172.8" y="35.1">16p</text>
<text x="197.9" y="32">100n</text>
<text x="207.6" y="39">SW2</text>
<text x="208.7" y="36.5">PTS636 SM50 SMTR LFS</text>
<text x="61" y="45.3">GND</text>
<text x="165.7" y="42.8">GND</text>
<text x="203.3" y="46">GND</text>
<text x="20.9" y="59.4">ICSP-Interface-1x6_female_pins</text>
<text x="106" y="58.1">+3.3V</text>
<text x="136.6" y="55.6">+BATT</text>
<text x="159.1" y="59.4">J2</text>
<text x="197" y="58.7">BQ24040DSQT</text>
<text x="202.1" y="56.4">U1</text>
<text x="216.6" y="57.5">+BATT</text>
<text x="262.2" y="58.7">GND</text>
<text x="33.1" y="64.4">GND</text>
<text x="47.6" y="62.6">+3.3V</text>
<text x="135" y="63.2">10k</text>
<text x="135.5" y="61.3">R2</text>
<text x="159.2" y="63.1">VBUS</text>
<text x="244" y="63.2">BT1</text>
<text x="28.1" y="66.9">CTS/GND2</text>
<text x="33.9" y="69.5">Vcc</text>
<text x="43.8" y="68.2">GND</text>
<text x="83.3" y="71.5">C13</text>
<text x="97.9" y="66.3">U2</text>
<text x="98.8" y="70.1">AREF</text>
<text x="106" y="71.7" transform="rotate(-90 106 71.7)">VCC</text>
<text x="108.6" y="71.7" transform="rotate(-90 108.6 71.7)">VCC</text>
<text x="113.7" y="70.1">PD0</text>
<text x="135" y="69.5">10k</text>
<text x="135.5" y="67.6">R3</text>
<text x="161.8" y="68.2">D+</text>
<text x="176.1" y="70.1">1u</text>
<text x="176.2" y="68.2">C12</text>
<text x="240.1" y="66.4">TH1</text>
<text x="240.3" y="68.8">10k</text>
<text x="27.5" y="77.1">DTR(Reset)</text>
<text x="32.1" y="72">TXout</text>
<text x="33" y="74.5">RXin</text>
<text x="68.7" y="76.5">D1</text>
<text x="83.2" y="73.8">1u</text>
<text x="98.8" y="77.7">PB0</text>
<text x="98.8" y="75.2">ADC6</text>
<text x="98.8" y="72.6">ADC7</text>
<text x="111.1" y="72.9" transform="rotate(-90 111.1 72.9)">AVCC</text>
<text x="113.7" y="77.7">PD3</text>
<text x="113.7" y="72.6">PD1</text>
<text x="113.7" y="75.2">PD2</text>
<text x="137.2" y="75.8">GND</text>
<text x="153.7" y="73.4" transform="rotate(-90 153.7 73.4)">USB_B_Micro</text>
<text x="158.1" y="74.2" transform="rotate(-90 158.1 74.2)">Shield</text>
<text x="160.7" y="74.2" transform="rotate(-90 160.7 74.2)">GND</text>
<text x="162.3" y="73.3">ID</text>
<text x="181.8" y="73.3">R4</text>
<text x="181.8" y="75.2">1k</text>
<text x="186.3" y="77.1">R5</text>
<text x="223.1" y="75.2">1u</text>
<text x="223.2" y="73.3">C11</text>
<text x="235.7" y="75.8">GND</text>
<text x="252.1" y="72.2" transform="rotate(-90 252.1 72.2)">1800mAh - 3.7V</text>
<text x="259" y="74">GND</text>
<text x="29.3" y="80.9">FTDI1</text>
<text x="68" y="84">R6</text>
<text x="68.3" y="82.1">1k</text>
<text x="68.8" y="78.8">yellow</text>
<text x="78.8" y="79.6">GND</text>
<text x="98.8" y="80.3">PB1</text>
<text x="98.8" y="82.8">PB2</text>
<text x="113.7" y="80.3">PD4</text>
<text x="113.7" y="82.8">PD5</text>
<text x="186.3" y="79">1k</text>
<text x="98.8" y="85.3">PB3</text>
<text x="98.8" y="87.9">PB4</text>
<text x="113.7" y="85.3">PD6</text>
<text x="113.7" y="87.9">PD7</text>
<text x="166.4" y="87.2">GND</text>
<text x="15.5" y="91.1">J3</text>
<text x="33.6" y="90.5">+3.3V</text>
<text x="64.8" y="91.7">GND</text>
<text x="98.8" y="90.4">PB5</text>
<text x="98.8" y="93">PB6</text>
<text x="98.8" y="95.5">PB7</text>
<text x="113.7" y="95.5">PC4</text>
<text x="113.7" y="93">PC5</text>
<text x="113.7" y="90.4">PC6</text>
<text x="216.6" y="93">GND</text>
<text x="68.7" y="99.3">D2</text>
<text x="68.7" y="101.6">red</text>
<text x="80.1" y="99.3">D3</text>
<text x="80.2" y="101.6">green</text>
<text x="98.8" y="98">PC0</text>
<text x="98.8" y="100.6">PC1</text>
<text x="106" y="101.5" transform="rotate(-90 106 101.5)">GND</text>
<text x="108.6" y="101.5" transform="rotate(-90 108.6 101.5)">GND</text>
<text x="111.1" y="101.5" transform="rotate(-90 111.1 101.5)">GND</text>
<text x="113.7" y="100.6">PC2</text>
<text x="113.7" y="98">PC3</text>
<text x="68" y="106.9">R7</text>
<text x="68.3" y="104.9">1k</text>
<text x="79.5" y="106.9">R8</text>
<text x="79.8" y="104.9">1k</text>
<text x="113.2" y="105.1">ATMEGA328P-AUR</text>
<text x="172.9" y="107.6">R9</text>
<text x="103.6" y="112.6">GND</text>
<text x="172.5" y="111.4">220R</text>
<text x="180.6" y="112.1">R10</text>
<text x="180.7" y="114">10k</text>
<text x="240.4" y="110.8">VEMI45AA-HNH-GS08</text>
<text x="64.8" y="114.5">GND</text>
<text x="76.3" y="114.5">GND</text>
<text x="182.8" y="117.2">+3.3V</text>
<text x="241.4" y="115.2">IN_1</text>
<text x="241.4" y="117.7">IN_2</text>
<text x="252" y="117.7">OUT_3</text>
<text x="252" y="115.2">OUT_4</text>
<text x="33.1" y="122.2">GND</text>
<text x="177.2" y="120.9">GND</text>
<text x="187" y="124.8">C14</text>
<text x="193.3" y="124.8">C15</text>
<text x="241.4" y="120.3">IN_3</text>
<text x="241.4" y="122.8">IN_4</text>
<text x="252" y="122.8">OUT_1</text>
<text x="252" y="120.3">OUT_2</text>
<text x="17.9" y="131.7">Micro-SD_Molex_104031-0811</text>
<text x="186.9" y="126.7">1u</text>
<text x="193.5" y="126.7">100n</text>
<text x="241.4" y="127.9">GND</text>
<text x="242.5" y="130.5">IC1</text>
<text x="196.9" y="133.6">GND</text>
<text x="236.3" y="133.6">GND</text>
</g>
<g font-size="1.8" fill="#0000c2">
<text x="89.5" y="43.2">Decoupling</text>
<text x="149.9" y="47">8MHz Quarz Crystal</text>
<text x="15.2" y="50.8">Power</text>
<text x="188.6" y="49.5">Reset Pin Interface</text>
<text x="15.2" y="86.4">FTDI-Stecker</text>
<text x="148.6" y="99.1">Charging</text>
<text x="59.7" y="119.4">MCU</text>
</g>
<text font-size="1.6" fill="#008484" x="258.4" y="58.5">J1</text>
<g font-size="1.4" fill="#0000c2">
<text x="66" y="34.9">small</text>
<text x="41.3" y="50.2">Alternative: TC1262-3.3VDBTR (e.g. Footprint too small)</text>
<text x="33.7" y="106.7">enable internal pullup!</text>
<text x="208.3" y="129.2">EMI Filter recommended:</text>
<text x="208.3" y="130.8">ca. 220pF</text>
<text x="14" y="134.6">MicroSD Card Interface</text>
<text x="238.1" y="137.2">Alternative: EMIF06-1005MX12Y</text>
<text x="148.6" y="139.7">GPS</text>
</g>
<g font-size="1.4" fill="#840000">
<text x="190.8" y="62.2">1</text>
<text x="214.5" y="62.2">10</text>
<text x="190.8" y="67.3">2</text>
<text x="190.8" y="69.8">7</text>
<text x="214.9" y="67.3">8</text>
<text x="90.3" y="77.6">Pgood</text>
<text x="190.8" y="74.9">4</text>
<text x="214.9" y="72.4">5</text>
<text x="190.8" y="80">9</text>
<text x="214.5" y="82.5">11</text>
<text x="190.8" y="85.1">6</text>
<text x="214.9" y="85.1">3</text>
<text x="30.9" y="95.5">T4</text>
<text x="30.9" y="98">T3</text>
<text x="30.9" y="100.6">T7</text>
<text x="30.9" y="105.7">T1</text>
<text x="30.9" y="103.1">T8</text>
<text x="30.9" y="108.2">T2</text>
<text x="30.9" y="110.7">T5</text>
<text x="30.9" y="113.3">T6</text>
<text x="30.8" y="115.8">G1</text>
<text x="30.8" y="118.4">G2</text>
<text x="199.6" y="114.3">1</text>
<text x="199.6" y="116.8">2</text>
<text x="199.6" y="119.4">8</text>
<text x="222.5" y="119.4">3</text>
<text x="222.5" y="114.3">7</text>
<text x="222.5" y="116.8">9</text>
<text x="30.8" y="120.9">G3</text>
<text x="30.8" y="123.4">G4</text>
<text x="31.4" y="126">1</text>
<text x="199.6" y="121.9">4</text>
<text x="199.6" y="124.5">5</text>
<text x="222.1" y="121.9">10</text>
<text x="222.5" y="124.5">6</text>
<text x="31.4" y="128.5">2</text>
</g>
<g font-size="1.4" fill="#008484">
<text x="193.4" y="63">IN</text>
<text x="210" y="63">OUT</text>
<text x="193.4" y="68.1">ISET</text>
<text x="193.4" y="70.6">ISET2</text>
<text x="209.8" y="68.1">CHG</text>
<text x="193.4" y="75.7">PRE-TERM</text>
<text x="210.9" y="73.1">PG</text>
<text x="193.4" y="80.8">TS</text>
<text x="204.1" y="83.3">Thermal_Pad</text>
<text x="193.4" y="85.8">NC</text>
<text x="210.2" y="85.8">VSS</text>
<text x="208.4" y="110.9">ORG1410</text>
<text x="202.3" y="115.1">ON/OFF</text>
<text x="202.3" y="117.6">1PPS</text>
<text x="213.9" y="115.1">!CTS/SCK</text>
<text x="215.4" y="117.6">RTS/CS</text>
<text x="202.3" y="122.7">VCC</text>
<text x="202.3" y="125.2">GND</text>
<text x="202.3" y="120.1">RESET</text>
<text x="214.3" y="125.2">WAKEUP</text>
<text x="214.6" y="122.7">RX/MOSI</text>
<text x="214.8" y="120.1">TX/MISO</text>
<text x="202.6" y="129.1">GPS1</text>
</g>
<g font-size="1.1" fill="#840000">
<text x="165.5" y="26.7">3</text>
<text x="167.4" y="29.4" transform="rotate(-90 167.4 29.4)">4</text>
<text x="167.4" y="25" transform="rotate(-90 167.4 25)">2</text>
<text x="169.3" y="26.7">1</text>
</g>
<text font-size="1.1" fill="#0000c2" x="125.7" y="57.8">Power Cutoff Signal</text>
</svg>
